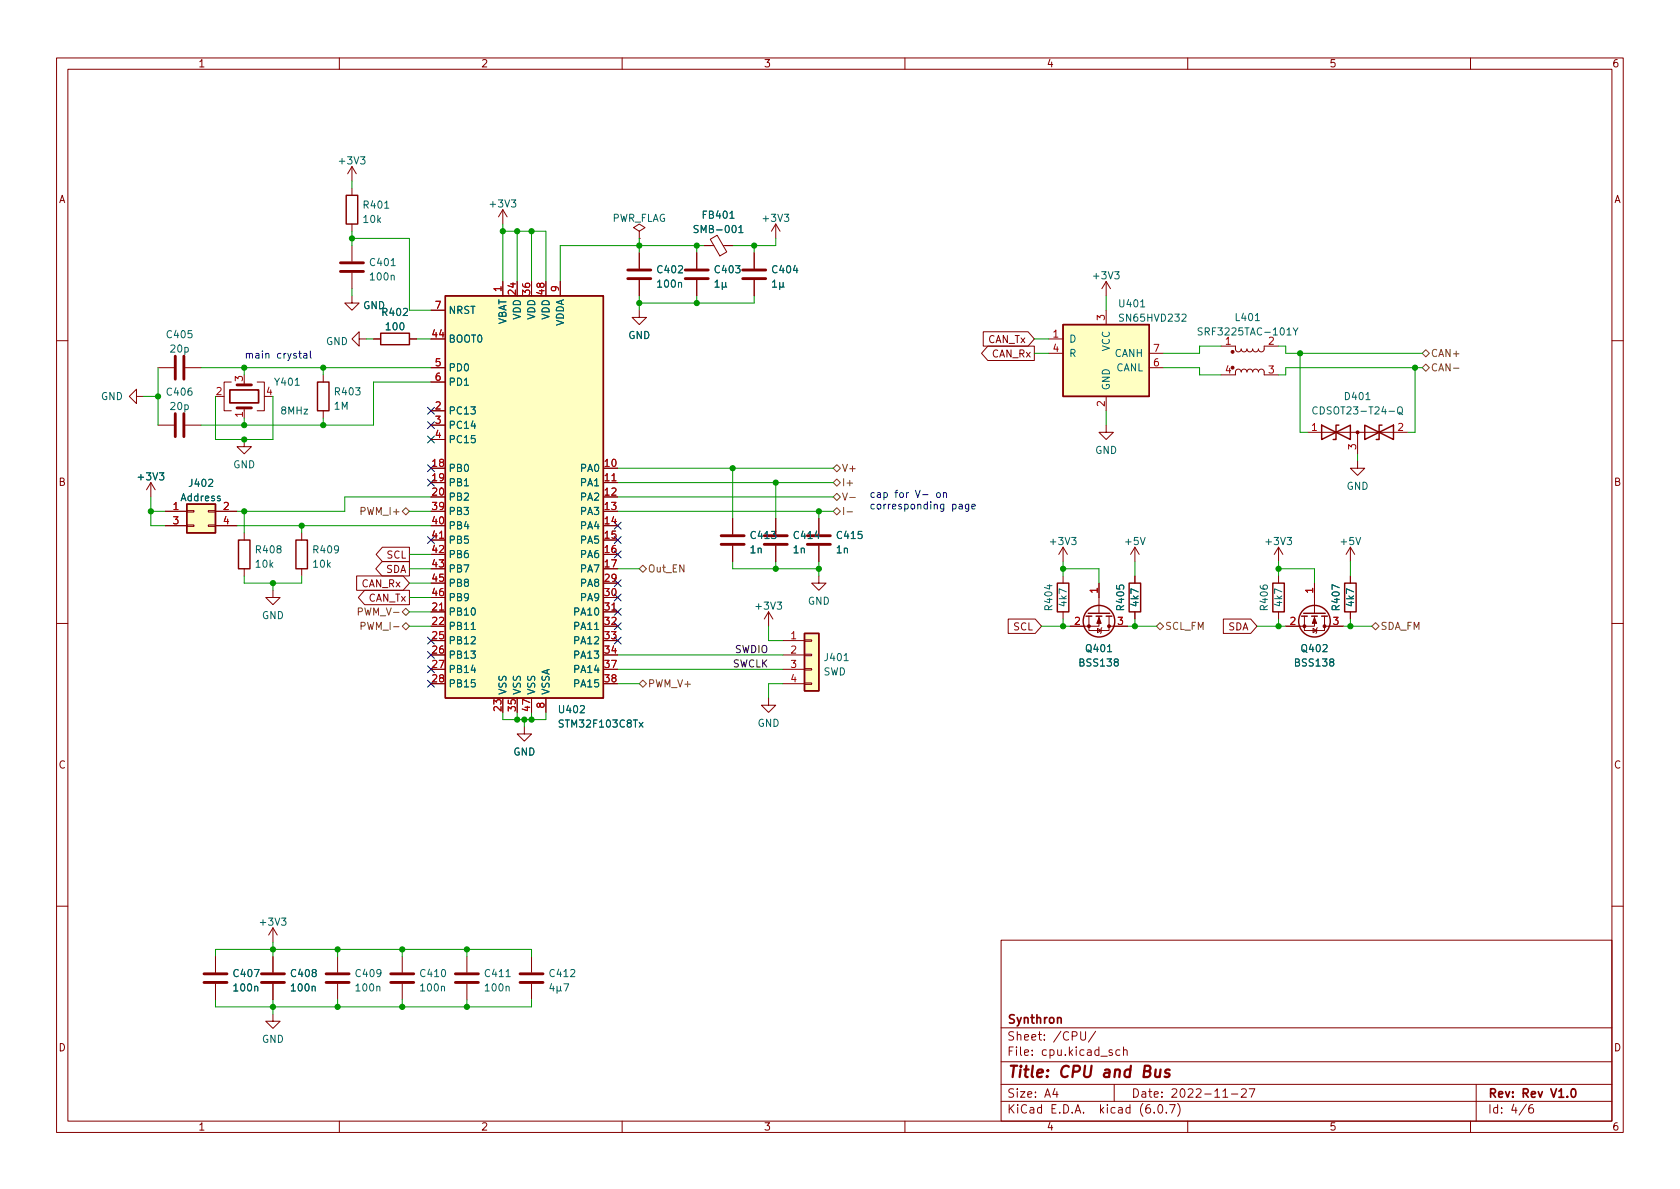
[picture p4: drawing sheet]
<svg xmlns="http://www.w3.org/2000/svg" width="297mm" height="210mm" viewBox="0 0 297 210" stroke-linecap="round" stroke-linejoin="round" font-family="sans-serif">
<g fill="none" stroke="#840000" stroke-width=".18">
<path d="M10 10.2h277v190.1h-277zM12 12.2h273v186.1h-273zM60 10.2v2M110 10.2v2M160 10.2v2M210 10.2v2M260 10.2v2M62.2 29.5l-.7 1.2M62.2 29.5v2.5M62.2 33.3v1.2M62.2 39.6v1.3M62.2 29.5l.8 1.2"/>
<path d="M88.9 37.1v2.5M88.9 37.1l-.8 1.2M88.9 37.1l.8 1.2M137.2 39.6v2.6M137.2 39.6l.7 1.3M137.2 39.6l-.8 1.3M62.2 52.3v1.3h1.3l-1.3 1.3-1.2-1.3h1.2M62.2 43.4v2.8M62.2 48.3v2.7M63.5 59.9v-1.2l-1.3 1.2 1.3 1.3v-1.3h1.3M66 59.9h1.3M72.4 59.9h1.3"/>
<path d="M76.2 54.9h2.5M88.9 49.8v2.5M99.1 49.8v2.5M113 54.9v1.2h1.3l-1.3 1.3-1.2-1.3h1.2M113 40.9l1-.6-1-.7-1 .7 1 .6v1.3M113 42.2h.1M113 44.7v2.8M113 49.5v2.8M123.2 44.7v2.8M123.2 49.5v2.8M124.5 43.4h1.7M125.6 42.3l1.2-.7 1.7 2.9-1.2 .8z"/>
<path d="M127.9 43.4h1.6M133.3 44.7v2.8M133.3 49.5v2.8M173.8 58.7h8l1.1 1.2-1.1 1.3h-8zM185.4 59.9h2.6M195.6 49.8l-.8 1.2M195.6 49.8v2.5M195.6 54.9v2.5M195.6 49.8l.7 1.2M10 60.2h2M24.1 70.1v-1.3l-1.2 1.3 1.2 1.3v-1.3h1.3M27.9 65h2.8"/>
<path d="M27.9 75.2h2.8M32.8 65h2.8M32.8 75.2h2.8M40.9 67.6h-1.3v5h1.3M43.2 77.7v1.3h1.2l-1.2 1.3-1.3-1.3h1.3M43.2 67.6v.5M43.2 72.1v.5M45.5 67.6h1.2v5h-1.2M57.1 66.3v1.3M57.1 72.6v1.3M76.2 65h2.5M76.2 72.6h2.5"/>
<path d="M76.2 75.2h2.5M76.2 77.7h2.5M76.2 67.6h2.5M174.7 61.2h8.2v2.5h-8.2l-1.2-1.2zM185.4 62.5h2.6M195.6 75.2v1.2h1.2l-1.2 1.3-1.3-1.3h1.3M195.6 70.1v2.5M203.2 65h2.5M203.2 62.5h2.5M215.9 61.2h2.5l.1 .7 .4 .3 .4-.1 .2-.4 .1 .3 .3 .2 .4-.1 .2-.4 .1 .3 .3 .2 .4-.1 .2-.4 .1 .3 .3 .2 .4-.1 .2-.4 .2 .4 .4 .1 .4-.3v-.7h2.6M215.9 66.3h2.5l.1-.7 .4-.3 .4 .1 .2 .4 .1-.3 .3-.2 .4 .1 .2 .4 .2-.4 .4-.1 .3 .2 .1 .3 .2-.4 .4-.1 .3 .2 .1 .3 .2-.4 .4-.1 .4 .3v.7h2.6M231.1 76.4h17.8"/>
<path d="M240 76.4v3.9M285 60.2h2M26.7 85.3l-.8 1.3M26.7 85.3v2.6M26.7 85.3l.7 1.3M29.2 90.4h3.8M29.2 93h3.8M33 92.8h1.3v.3h-1.3zM33 90.3h1.3v.2h-1.3zM36.8 92.8h1.3v.3h-1.3zM36.8 90.3h1.3v.2h-1.3zM38.1 90.4h3.8"/>
<path d="M38.1 93h3.8M43.2 94.2v1.3M53.3 94.2v1.3M67.6 99.3h4.8v2.5h-4.8l-1.2-1.2zM67.6 96.8h4.8v2.5h-4.8l-1.1-1.3zM76.2 95.5h2.5M106.7 85.3h2.5M129.5 91.7v2.8M129.5 96.5v2.8M137.2 91.7v2.8M137.2 96.5v2.8M144.8 91.7v2.8"/>
<path d="M144.8 96.5v2.8M188 96.8l-.8 1.2M188 96.8v2.5M188 96.8l.7 1.2M200.7 96.8l-.8 1.2M200.7 96.8v2.5M200.7 96.8l.7 1.2M226.1 96.8v2.5M226.1 96.8l-.8 1.2M226.1 96.8l.7 1.2M238.8 96.8v2.5M238.8 96.8l-.8 1.2"/>
<path d="M238.8 96.8l.7 1.2M240 81.5v1.3h1.3l-1.3 1.3-1.2-1.3h1.2M10 110.2h2M43.2 100.6v1.2M48.3 104.4v1.3h1.2l-1.2 1.2-1.3-1.2h1.3M53.3 100.6v1.2M63.1 101.8h8.2l1.1 1.3-1.1 1.3h-8.2zM64.5 104.4h7.9v2.5h-7.9l-1.1-1.2zM76.2 108.2h2.5M106.7 108.2h2.5M135.9 108.2l-.8 1.3M135.9 108.2v2.5"/>
<path d="M135.9 108.2l.8 1.3M138.4 113.3h3.8M138.4 115.8h3.8M138.4 118.4h3.8M142.2 118.2h1.3v.3h-1.3zM142.2 115.7h1.3v.2h-1.3zM142.2 113.2h1.3v.2h-1.3zM144.8 101.8v1.3h1.2l-1.2 1.3-1.3-1.3h1.3M178.3 109.5h4.7l1.1 1.2-1.1 1.3h-4.7zM188 101.8v1.3M188 108.2v1.3M192.5 109v2.5h3.6v-2.5"/>
<path d="M194.1 111.1l.6 .4-.6 .4zM194.3 109v1.7h-5.1M194.3 103.1v5.4M194.8 111l-.1 .1v.8l-.1 .1M196.1 110.7h3.3M200.7 101.8v1.3M200.7 108.2v1.3M216.3 109.5h4.8l1.1 1.2-1.1 1.3h-4.8zM226.1 101.8v1.3M226.1 108.2v1.3M230.6 109v2.5h3.6v-2.5M232.2 111.1l.6 .4-.6 .4z"/>
<path d="M232.4 109v1.7h-5.1M232.4 103.1v5.4M232.9 111l-.1 .1v.8l-.1 .1M234.2 110.7h3.3M238.8 101.8v1.3M238.8 108.2v1.3M285 110.2h2M92.7 128.5v1.3h1.3l-1.3 1.3-1.3-1.3h1.3M96.5 123.4v2.6M135.9 123.4v1.3h1.3l-1.3 1.3-1.3-1.3h1.3M138.4 120.9h3.8M142.2 120.8h1.3v.2h-1.3z"/>
<path d="M10 160.2h2M38.1 169.2v2.8M38.1 174v2.8M48.3 179.3v1.3h1.2l-1.2 1.3-1.3-1.3h1.3M48.3 164.1v2.5M48.3 169.2v2.8M48.3 174v2.8M48.3 164.1l-.8 1.2M48.3 164.1l.7 1.2M59.7 169.2v2.8M59.7 174v2.8M71.1 169.2v2.8"/>
<path d="M71.1 174v2.8M82.5 169.2v2.8M82.5 174v2.8M94 169.2v2.8M94 174v2.8M177 166.3h108v32h-108zM285 160.2h2M60 198.3v2M110 198.3v2M160 198.3v2M177 194.8h108M177 191.8h108"/>
<path d="M177 187.8h108M177 181.8h108M186.5 192.5l-.4 1h1M186.9 193v1M191.1 182.4v1.2l.3 .3h.2l.3-.3v-1.2M193.7 182.4l-1.3 1.9M196.6 185.7l-.3-.1-.2 .2v.3l.5 .1v.4h-.5M197 191.8v3M198 185.7l-.4-.1-.3 .3v.4l.1 .3h.6M198.6 185.8l.3-.2 .3 .1 .1 .9M198.6 185.1v1.5M204.1 196.7v.1"/>
<path d="M204.9 195.4l.2-.1a.81 .81 0 0 1 .6 .7 .81 .81 0 0 1-.3 .8h-.2a.81 .81 0 0 1-.6-.6 .81 .81 0 0 1 .3-.8zM206.2 196.7v.1M206.8 195.3h1l-.7 1.5M208.2 195.1a1.72 1.72 0 0 1 0 2.3M210 198.3v2M216.2 194h.9M217.7 193.5h1.2M219.5 192.7l.6-.2 .2 .2 .1 .3-1 1h1M220.9 192.5h1l-.7 1.5M260 198.3v2M261 191.8v6.5M269.9 195.3l-1.3 1.9"/>
<path d="M271 195.3a.6 .6 0 0 0-.7 .7v.5l.1 .3h.5l.2-.1 .1-.5-.2-.2-.4-.1-.3 .3"/>
</g>
<path d="M40.6 69h5.1v2.2h-5.1zM278 192.6l.1-.1a.81 .81 0 0 1 .6 .7 .81 .81 0 0 1-.3 .8h-.1a.81 .81 0 0 1-.6-.6 .81 .81 0 0 1 .3-.8z" fill="none" stroke="#840000" stroke-width=".3"/>
<path d="M204.3 189.1v1.3a.57 .57 0 0 0 .8-.1M205.2 189.1l-.2 1.4M206.8 189.2a.49 .49 0 0 0-.8 .3l.1 .2 .4 .1 .3 .3-.1 .3-.2 .1-.6-.1" fill="none" stroke="#840000" stroke-width=".4"/>
<g fill="none" stroke="#840000" stroke-width=".51">
<path d="M60.2 48h4.1M60.2 46.5h4.1M111 49.3h4.1M111 47.7h4.1M121.2 49.3h4M121.2 47.7h4M131.3 49.3h4.1M131.3 47.7h4.1M31 63v4.1M31 73.1v4.1M32.5 63v4.1M32.5 73.1v4.1"/>
<path d="M41.9 72.1h2.5M41.9 68.1h2.5M127.5 96.3h4.1M127.5 94.7h4.1M135.1 96.3h4.1M135.1 94.7h4.1M142.7 96.3h4.1M142.7 94.7h4.1M36.1 173.7h4M36.1 172.2h4M46.2 173.7h4.1M46.2 172.2h4.1"/>
<path d="M57.7 173.7h4M57.7 172.2h4M69.1 173.7h4.1M69.1 172.2h4.1M80.5 173.7h4.1M80.5 172.2h4.1M91.9 173.7h4.1M91.9 172.2h4.1"/>
</g>
<g fill="none" stroke="#840000" stroke-width=".25">
<path d="M61.2 34.5h2v5.1h-2zM67.3 58.9h5.1v2.1h-5.1zM78.7 52.3h28v71.1h-28zM188 57.4h15.2v12.7h-15.2zM56.1 67.6h2.1v5h-2.1zM233.7 75.2l5.1 2.5v-2.5l-5.1 2.5zM236.7 75.2h-.5v2.5h-.5M241.3 75.2l5.1 2.5v-2.5l-5.1 2.5zM244.3 75.2h-.5v2.5h-.5M33 89.1h5.1v5.1h-5.1zM42.2 95.5h2v5.1h-2zM52.3 95.5h2.1v5.1h-2.1z"/>
<path d="M142.2 112h2.6v10.2h-2.6zM186.9 103.1h2.1v5.1h-2.1zM192 109h1M192.4 108.5h3.8M193.8 109h1M195.6 109h1M199.6 103.1h2.1v5.1h-2.1zM225 103.1h2.1v5.1h-2.1zM230.1 109h1M230.5 108.5h3.8M231.9 109h1M233.7 109h1"/>
<path d="M237.7 103.1h2.1v5.1h-2.1z"/>
<circle cx="194.3" cy="109.8" r="2.79"/>
<circle cx="232.4" cy="109.8" r="2.79"/>
</g>
<g fill="#840000" stroke="#840000" stroke-width=".18">
<path d="M232.4 109.2l.4 1h-.8z"/>
<path d="M194.3 109.2l.4 1h-.8z"/>
<circle cx="230.6" cy="110.7" r=".25"/>
<circle cx="234.2" cy="110.7" r=".25"/>
<circle cx="192.5" cy="110.7" r=".25"/>
<circle cx="196.1" cy="110.7" r=".25"/>
<circle cx="217.9" cy="62.2" r=".25"/>
<circle cx="240" cy="76.4" r=".25"/>
</g>
<g fill="#ffffc2" stroke="#ffffc2" stroke-width=".18">
<path d="M78.7 52.3h28v71.1h-28z"/>
<path d="M142.2 112h2.6v10.2h-2.6z"/>
<path d="M33 89.1h5.1v5.1h-5.1z"/>
<path d="M188 57.4h15.2v12.7h-15.2z"/>
</g>
<g fill="none" stroke="#006464" stroke-width=".18">
<path d="M123.4 39.9h-.4l-.2 .1v.4l.5 .2 .1 .3-.2 .2h-.5M126.4 49.9l.4-.4v1.3M126.4 50.8h.8M127.7 49.9v1.3M128.3 50.6l.2 .2M128.3 49.9l-.1 .8-.3 .1-.2-.2M130.6 40.2l.4-.3v1.2M130.6 41.1h.8M136.6 49.9l.4-.4v1.3M136.6 50.8h.7M137.9 49.9v1.3M138.5 50.6l.1 .2"/>
<path d="M138.5 49.9l-.1 .8-.4 .1-.1-.2M212.6 58h-.5l-.2 .1v.4l.5 .2 .2 .3-.3 .2h-.5M228.6 58l.5 .6 .4-.6M229.1 58.6v.6M232.9 72.1a.6 .6 0 0 0-.8 .4 .6 .6 0 0 0 .6 .7l.2-.1M247.2 72.1l.2-.2a.43 .43 0 0 1 .6 .5v.4a.42 .42 0 0 1-.5 .4 .42 .42 0 0 1-.4-.4zM247.3 72.9l.7 .4M83.3 111.3h.7M97.5 173.9l-.3 .9h.8M97.8 174.4v.8M98.5 174.4v1.3M99.1 175.1l.2 .1"/>
<path d="M99.1 174.4l-.1 .8h-.3l-.2-.1M99.7 174h.8l-.5 1.2"/>
</g>
<g fill="none" stroke="#725600" stroke-width=".18">
<path d="M251.5 65l.6-.6 .6 .6-.6 .7zM251.5 62.5l.6-.7 .6 .7-.6 .6zM257 65.1h1M71.1 90.4l.7-.6 .6 .6-.6 .7zM113.7 99.9l.6 .7-.6 .6-.7-.6zM147.3 90.4l.7-.6 .6 .6-.6 .7zM147.3 85.3l.7-.6 .6 .6-.6 .7zM147.3 82.8l.7-.6 .6 .6-.6 .6zM148 87.2l.6 .7-.6 .6-.7-.6zM149 87.2l.4 1.3 .4-1.3M149.2 89.7v1.3M149.8 90.5h.9"/>
<path d="M150.2 88h1M63.4 108.2l.6-.1 .1-.2-.1-.3-.6-.1v1.3M63.8 110.7l.6-.1 .2-.1-.1-.3-.7-.2v1.3M71.1 110.7l.7-.6 .6 .6-.6 .7zM71.1 108.2l.7-.6 .6 .6-.6 .6zM205.1 110.1l.6 .6-.6 .7-.6-.7zM242.6 110.7l.6-.6 .6 .6-.6 .7zM113 120.9l.7-.6 .6 .6-.6 .6z"/>
</g>
<g fill="none" stroke="#0000c2" stroke-width=".18">
<path d="M52.8 62.5h.5M53 62.1v1.1l.3 .1M53.7 62.6h.5l.1 .7M54.3 62.8l-.5 .1-.1 .1 .1 .3h.5M54.9 62.1v1.1l.1 .1M165.7 87.2l.3-.1 .3 .3v.3l-.3 .3-.3-.1-.1-.2zM166.8 87.2l.2-.1 .3 .1 .1 .8M166.8 87.1v.9M169.6 89.2h.5v.8M170.1 89.5h-.4l-.2 .2 .2 .3 .4-.1M171.3 89.2v1l-.3 .2h-.3M171.3 89.2h-.4l-.2 .2 .1 .5h.5"/>
<path d="M171.8 89.6l.6-.1v-.3h-.4l-.2 .1 .1 .6h.5"/>
</g>
<g fill="none" stroke="#009600" stroke-width=".18">
<path d="M62.2 32v1.3M88.9 39.6v10.2M62.2 40.9v2.5M62.2 51v1.3M62.2 42.2h10.2v12.7h3.8M64.8 59.9h1.2M73.7 59.9h2.5M88.9 40.9h7.6v8.9M91.4 40.9v8.9M94 40.9v8.9M113 42.2v2.5M113 52.3v2.6"/>
<path d="M123.2 43.4v1.3M123.2 52.3v1.3M124.5 43.4h-25.4v6.4M133.3 43.4v1.3M133.3 52.3v1.3h-20.3M137.2 42.2v1.2h-7.7M182.9 59.9h2.5M195.6 52.3v2.6M25.4 70.1h2.5M27.9 65v10.2M35.6 65h40.6M38.1 70.1v7.6h10.2v-7.6"/>
<path d="M43.2 65v1.3M43.2 73.9v1.3M57.1 65v1.3M57.1 73.9v1.3M76.2 67.6h-10.2v7.6h-30.4M182.9 62.5h2.5M195.6 72.6v2.6M205.7 65h6.4v1.3h3.8M215.9 61.2h-3.8v1.3h-6.4M226.1 61.2h1.2v1.3h24.2M229.9 62.5v13.9h1.2M250.2 65v11.4h-1.3"/>
<path d="M251.5 65h-24.2v1.3h-1.2M26.7 90.4h2.5M26.7 87.9v5.1h2.5M41.9 93h34.3M43.2 90.4v3.8M53.3 93v1.2M72.4 90.4h3.8M72.4 98h3.8M76.2 87.9h-15.2v2.5h-19.1M109.2 90.4h38.1M109.2 85.3h38.1M109.2 87.9h38.1"/>
<path d="M109.2 82.8h38.1M129.5 99.3v1.3h15.3M129.5 82.8v8.9M137.2 85.3v6.4M137.2 99.3v1.3M144.8 90.4v1.3M144.8 99.3v2.5M188 99.3v2.5M200.7 99.3v2.5M226.1 99.3v2.5M238.8 99.3v2.5M240 80.3v1.2"/>
<path d="M43.2 101.8v1.3h10.1v-1.3M48.3 103.1v1.3M72.4 110.7h3.8M72.4 100.6h3.8M72.4 105.7h3.8M72.4 108.2h3.8M72.4 103.1h3.8M109.2 100.6h3.8M109.2 115.8h29.2M109.2 118.4h29.2M135.9 110.7v2.6h2.5M184.1 110.7h5.1"/>
<path d="M188 109.5v1.2M188 100.6h6.3v2.5M199.4 110.7h5.1M200.7 109.5v1.2M222.2 110.7h5.1M226.1 100.6h6.3v2.5M226.1 109.5v1.2M237.5 110.7h5.1M238.8 109.5v1.2M88.9 126v1.2h7.6v-1.2M91.4 126v1.2M92.7 127.2v1.3"/>
<path d="M94 126v1.2M109.2 120.9h3.8M138.4 120.9h-2.5v2.5M38.1 169.2v-1.3h55.9v1.3M38.1 176.8v1.2h55.9v-1.2M48.3 166.6v2.6M48.3 176.8v2.5M59.7 167.9v1.3M59.7 176.8v1.2M71.1 167.9v1.3M71.1 176.8v1.2M82.5 167.9v1.3"/>
<path d="M82.5 176.8v1.2"/>
</g>
<g fill="none" stroke="#000084" stroke-width=".18">
<path d="M75.6 74.6l1.2 1.2M75.6 72l1.2 1.2M75.6 77.1l1.2 1.2M76.8 74.6l-1.2 1.2M76.8 72l-1.2 1.2M76.8 77.1l-1.2 1.2M75.6 84.7l1.2 1.2M75.6 82.2l1.2 1.2M75.6 94.9l1.2 1.2M76.8 84.7l-1.2 1.2M76.8 82.2l-1.2 1.2M76.8 94.9l-1.2 1.2"/>
<path d="M108.6 94.9l1.2 1.2M108.6 92.3l1.2 1.3M108.6 97.4l1.2 1.2M109.8 94.9l-1.2 1.2M109.8 92.3l-1.2 1.3M109.8 97.4l-1.2 1.2M75.6 112.7l1.2 1.2M75.6 117.7l1.2 1.3M75.6 115.2l1.2 1.2M76.8 112.7l-1.2 1.2M76.8 117.7l-1.2 1.3M76.8 115.2l-1.2 1.2"/>
<path d="M108.6 105l1.2 1.3M108.6 102.5l1.2 1.2M108.6 110.1l1.2 1.2M108.6 107.6l1.2 1.2M108.6 112.7l1.2 1.2M109.8 105l-1.2 1.3M109.8 102.5l-1.2 1.2M109.8 110.1l-1.2 1.2M109.8 107.6l-1.2 1.2M109.8 112.7l-1.2 1.2M75.6 120.3l1.2 1.2M76.8 120.3l-1.2 1.2"/>
</g>
<g fill="#009600" stroke="#009600" stroke-width=".18">
<circle cx="53.3" cy="93" r=".46"/>
<circle cx="91.4" cy="127.2" r=".46"/>
<circle cx="48.3" cy="103.1" r=".46"/>
<circle cx="57.1" cy="65" r=".46"/>
<circle cx="43.2" cy="90.4" r=".46"/>
<circle cx="43.2" cy="65" r=".46"/>
<circle cx="57.1" cy="75.2" r=".46"/>
<circle cx="91.4" cy="40.9" r=".46"/>
<circle cx="88.9" cy="40.9" r=".46"/>
<circle cx="94" cy="40.9" r=".46"/>
<circle cx="62.2" cy="42.2" r=".46"/>
<circle cx="59.7" cy="178" r=".46"/>
<circle cx="71.1" cy="167.9" r=".46"/>
<circle cx="59.7" cy="167.9" r=".46"/>
<circle cx="48.3" cy="167.9" r=".46"/>
<circle cx="71.1" cy="178" r=".46"/>
<circle cx="82.5" cy="167.9" r=".46"/>
<circle cx="48.3" cy="178" r=".46"/>
<circle cx="92.7" cy="127.2" r=".46"/>
<circle cx="94" cy="127.2" r=".46"/>
<circle cx="82.5" cy="178" r=".46"/>
<circle cx="26.7" cy="90.4" r=".46"/>
<circle cx="43.2" cy="77.7" r=".46"/>
<circle cx="43.2" cy="75.2" r=".46"/>
<circle cx="27.9" cy="70.1" r=".46"/>
<circle cx="113" cy="43.4" r=".46"/>
<circle cx="123.2" cy="43.4" r=".46"/>
<circle cx="133.3" cy="43.4" r=".46"/>
<circle cx="123.2" cy="53.6" r=".46"/>
<circle cx="113" cy="53.6" r=".46"/>
<circle cx="188" cy="110.7" r=".46"/>
<circle cx="144.8" cy="100.6" r=".46"/>
<circle cx="137.2" cy="100.6" r=".46"/>
<circle cx="188" cy="100.6" r=".46"/>
<circle cx="200.7" cy="110.7" r=".46"/>
<circle cx="238.8" cy="110.7" r=".46"/>
<circle cx="226.1" cy="100.6" r=".46"/>
<circle cx="229.9" cy="62.5" r=".46"/>
<circle cx="226.1" cy="110.7" r=".46"/>
<circle cx="250.2" cy="65" r=".46"/>
<circle cx="144.8" cy="90.4" r=".46"/>
<circle cx="129.5" cy="82.8" r=".46"/>
<circle cx="137.2" cy="85.3" r=".46"/>
</g>
<text font-size="2.8" fill="#840000" x="178" y="190.6">Title: CPU and Bus</text>
<g font-size="2.1" fill="#840000">
<text x="178" y="184">Sheet: /CPU/</text>
<text x="178" y="181">Synthron</text>
<text x="178" y="186.7">File: cpu.kicad_sch</text>
<text x="178" y="196.9">KiCad E.D.A. kicad (6.0.7)</text>
<text x="178" y="194.1">Size: A4</text>
<text x="200" y="194.1">Date: 2022-11-27</text>
<text x="263" y="194.1">Rev: Rev V1.0</text>
<text x="263" y="196.9">Id: 4/6</text>
</g>
<g font-size="1.8" fill="#840000">
<text x="35" y="11.9">1</text>
<text x="85" y="11.9">2</text>
<text x="135" y="11.9">3</text>
<text x="185" y="11.9">4</text>
<text x="235" y="11.9">5</text>
<text x="285" y="11.9">6</text>
<text x="10.3" y="35.9">A</text>
<text x="285.3" y="35.9">A</text>
<text x="174.6" y="60.7">CAN_Tx</text>
<text x="175.3" y="63.2">CAN_Rx</text>
<text x="10.3" y="85.9">B</text>
<text x="285.3" y="85.9">B</text>
<text x="68.2" y="101.3">SDA</text>
<text x="68.4" y="98.8">SCL</text>
<text x="63.9" y="103.8">CAN_Rx</text>
<text x="65" y="106.4">CAN_Tx</text>
<text x="179.2" y="111.5">SCL</text>
<text x="217.1" y="111.5">SDA</text>
<text x="10.3" y="135.9">C</text>
<text x="285.3" y="135.9">C</text>
<text x="10.3" y="185.9">D</text>
<text x="285.3" y="185.9">D</text>
<text x="35" y="199.9">1</text>
<text x="85" y="199.9">2</text>
<text x="135" y="199.9">3</text>
<text x="185" y="199.9">4</text>
<text x="235" y="199.9">5</text>
<text x="285" y="199.9">6</text>
</g>
<g font-size="1.8" fill="#006464">
<text x="60.1" y="29.1">+3V3</text>
<text x="64.3" y="39.4">10k</text>
<text x="64.4" y="36.9">R401</text>
<text x="86.8" y="36.7">+3V3</text>
<text x="108.1" y="39.2">PWR_FLAG</text>
<text x="123.3" y="41.2">SMB-001</text>
<text x="124.4" y="38.7">FB401</text>
<text x="135.1" y="39.2">+3V3</text>
<text x="65.6" y="47">C401</text>
<text x="65.6" y="49.6">100n</text>
<text x="116.4" y="48.3">C402</text>
<text x="116.4" y="50.8">100n</text>
<text x="126.5" y="48.3">C403</text>
<text x="136.7" y="48.3">C404</text>
<text x="193.5" y="49.4">+3V3</text>
<text x="29.6" y="59.8">C405</text>
<text x="64.2" y="54.7">GND</text>
<text x="67.7" y="55.9">R402</text>
<text x="68.4" y="58.4">100</text>
<text x="79.2" y="55.5">NRST</text>
<text x="89.5" y="57.6" transform="rotate(-90 89.5 57.6)">VBAT</text>
<text x="92.1" y="56.6" transform="rotate(-90 92.1 56.6)">VDD</text>
<text x="94.6" y="56.6" transform="rotate(-90 94.6 56.6)">VDD</text>
<text x="97.2" y="56.6" transform="rotate(-90 97.2 56.6)">VDD</text>
<text x="99.7" y="57.8" transform="rotate(-90 99.7 57.8)">VDDA</text>
<text x="111.1" y="59.9">GND</text>
<text x="198" y="54.3">U401</text>
<text x="198.3" y="56.9">SN65HVD232</text>
<text x="212.7" y="59.3">SRF3225TAC-101Y</text>
<text x="218.6" y="56.8">L401</text>
<text x="30.2" y="62.3">20p</text>
<text x="57.6" y="61">GND</text>
<text x="79.2" y="60.6">BOOT0</text>
<text x="79.2" y="65.7">PD0</text>
<text x="189" y="60.6">D</text>
<text x="189" y="63.1">R</text>
<text x="196.2" y="62.1" transform="rotate(-90 196.2 62.1)">VCC</text>
<text x="197.1" y="63.1">CANH</text>
<text x="197.3" y="65.7">CANL</text>
<text x="17.8" y="70.7">GND</text>
<text x="29.6" y="70">C406</text>
<text x="48.7" y="68.2">Y401</text>
<text x="59.3" y="69.9">R403</text>
<text x="79.2" y="68.2">PD1</text>
<text x="196.2" y="69.1" transform="rotate(-90 196.2 69.1)">GND</text>
<text x="237.9" y="70.7">D401</text>
<text x="30.2" y="72.5">20p</text>
<text x="49.8" y="73.3">8MHz</text>
<text x="59.1" y="72.4">1M</text>
<text x="79.2" y="73.3">PC13</text>
<text x="79.2" y="75.8">PC14</text>
<text x="233.2" y="73.3">CDSOT23-T24-Q</text>
<text x="41.2" y="82.8">GND</text>
<text x="79.2" y="83.4">PB0</text>
<text x="79.2" y="78.4">PC15</text>
<text x="102.7" y="83.4">PA0</text>
<text x="193.6" y="80.3">GND</text>
<text x="24.6" y="84.9">+3V3</text>
<text x="32" y="88.6">Address</text>
<text x="33.6" y="86.1">J402</text>
<text x="79.2" y="86">PB1</text>
<text x="79.2" y="88.5">PB2</text>
<text x="102.7" y="86">PA1</text>
<text x="102.7" y="88.5">PA2</text>
<text x="238.1" y="86.6">GND</text>
<text x="79.2" y="91.1">PB3</text>
<text x="79.2" y="93.6">PB4</text>
<text x="102.7" y="91.1">PA3</text>
<text x="102.7" y="93.6">PA4</text>
<text x="132.9" y="95.3">C413</text>
<text x="140.5" y="95.3">C414</text>
<text x="148.1" y="95.3">C415</text>
<text x="45.3" y="100.4">10k</text>
<text x="45.4" y="97.8">R408</text>
<text x="55.4" y="100.4">10k</text>
<text x="55.5" y="97.8">R409</text>
<text x="79.2" y="96.1">PB5</text>
<text x="79.2" y="98.7">PB6</text>
<text x="79.2" y="101.2">PB7</text>
<text x="102.7" y="96.1">PA5</text>
<text x="102.7" y="98.7">PA6</text>
<text x="102.7" y="101.2">PA7</text>
<text x="132.7" y="97.8">1n</text>
<text x="140.3" y="97.8">1n</text>
<text x="147.9" y="97.8">1n</text>
<text x="185.9" y="96.4">+3V3</text>
<text x="199.1" y="96.4">+5V</text>
<text x="224" y="96.4">+3V3</text>
<text x="237.2" y="96.4">+5V</text>
<text x="79.2" y="103.8">PB8</text>
<text x="79.2" y="106.3">PB9</text>
<text x="102.7" y="103.8">PA8</text>
<text x="102.7" y="106.3">PA9</text>
<text x="133.8" y="107.8">+3V3</text>
<text x="142.8" y="106.9">GND</text>
<text x="186.1" y="107.8" transform="rotate(-90 186.1 107.8)">R404</text>
<text x="188.6" y="107.1" transform="rotate(-90 188.6 107.1)">4k7</text>
<text x="198.8" y="107.8" transform="rotate(-90 198.8 107.8)">R405</text>
<text x="201.3" y="107.1" transform="rotate(-90 201.3 107.1)">4k7</text>
<text x="224.2" y="107.8" transform="rotate(-90 224.2 107.8)">R406</text>
<text x="226.7" y="107.1" transform="rotate(-90 226.7 107.1)">4k7</text>
<text x="236.9" y="107.8" transform="rotate(-90 236.9 107.8)">R407</text>
<text x="239.4" y="107.1" transform="rotate(-90 239.4 107.1)">4k7</text>
<text x="46.3" y="109.5">GND</text>
<text x="79.2" y="108.8">PB10</text>
<text x="79.2" y="111.4">PB11</text>
<text x="79.2" y="113.9">PB12</text>
<text x="101.7" y="108.8">PA10</text>
<text x="101.7" y="111.4">PA11</text>
<text x="101.7" y="113.9">PA12</text>
<text x="79.2" y="116.5">PB13</text>
<text x="79.2" y="119">PB14</text>
<text x="101.7" y="116.5">PA13</text>
<text x="101.7" y="119">PA14</text>
<text x="145.5" y="119.4">SWD</text>
<text x="146" y="116.9">J401</text>
<text x="191" y="117.8">BSS138</text>
<text x="192.1" y="115.3">Q401</text>
<text x="229.1" y="117.8">BSS138</text>
<text x="230.2" y="115.3">Q402</text>
<text x="79.2" y="121.5">PB15</text>
<text x="89.5" y="122.9" transform="rotate(-90 89.5 122.9)">VSS</text>
<text x="92.1" y="122.9" transform="rotate(-90 92.1 122.9)">VSS</text>
<text x="94.6" y="122.9" transform="rotate(-90 94.6 122.9)">VSS</text>
<text x="97.2" y="122.9" transform="rotate(-90 97.2 122.9)">VSSA</text>
<text x="101.7" y="121.5">PA15</text>
<text x="99" y="126.1">U402</text>
<text x="99.2" y="128.6">STM32F103C8Tx</text>
<text x="133.9" y="128.5">GND</text>
<text x="90.7" y="133.6">GND</text>
<text x="46.2" y="163.7">+3V3</text>
<text x="41.4" y="172.8">C407</text>
<text x="51.6" y="172.8">C408</text>
<text x="63" y="172.8">C409</text>
<text x="74.5" y="172.8">C410</text>
<text x="85.9" y="172.8">C411</text>
<text x="97.3" y="172.8">C412</text>
<text x="41.5" y="175.3">100n</text>
<text x="51.6" y="175.3">100n</text>
<text x="63.1" y="175.3">100n</text>
<text x="74.5" y="175.3">100n</text>
<text x="85.9" y="175.3">100n</text>
<text x="46.3" y="184.4">GND</text>
</g>
<g font-size="1.8" fill="#a90000">
<text x="88.6" y="51.5" transform="rotate(-90 88.6 51.5)">1</text>
<text x="91.2" y="52" transform="rotate(-90 91.2 52)">24</text>
<text x="93.7" y="52" transform="rotate(-90 93.7 52)">36</text>
<text x="96.3" y="52" transform="rotate(-90 96.3 52)">48</text>
<text x="98.8" y="51.5" transform="rotate(-90 98.8 51.5)">9</text>
<text x="76.5" y="59.7">44</text>
<text x="77" y="54.6">7</text>
<text x="186.2" y="59.7">1</text>
<text x="195.3" y="56.6" transform="rotate(-90 195.3 56.6)">3</text>
<text x="77" y="64.8">5</text>
<text x="186.2" y="62.2">4</text>
<text x="204" y="64.8">6</text>
<text x="204" y="62.2">7</text>
<text x="216.7" y="61">1</text>
<text x="224.3" y="61">2</text>
<text x="38.2" y="69.8">2</text>
<text x="42.9" y="67.4" transform="rotate(-90 42.9 67.4)">3</text>
<text x="47.1" y="69.8">4</text>
<text x="77" y="67.3">6</text>
<text x="195.3" y="71.9" transform="rotate(-90 195.3 71.9)">2</text>
<text x="216.7" y="66">4</text>
<text x="224.3" y="66">3</text>
<text x="42.9" y="73.8" transform="rotate(-90 42.9 73.8)">1</text>
<text x="77" y="72.4">2</text>
<text x="77" y="74.9">3</text>
<text x="77" y="77.5">4</text>
<text x="231.9" y="76.2">1</text>
<text x="247.2" y="76.2">2</text>
<text x="76.5" y="82.5">18</text>
<text x="107" y="82.5">10</text>
<text x="239.8" y="79.5" transform="rotate(-90 239.8 79.5)">3</text>
<text x="76.5" y="85.1">19</text>
<text x="76.5" y="87.6">20</text>
<text x="107" y="85.1">11</text>
<text x="107" y="87.6">12</text>
<text x="30.6" y="90.2">1</text>
<text x="30.6" y="92.7">3</text>
<text x="39.5" y="90.2">2</text>
<text x="39.5" y="92.7">4</text>
<text x="76.5" y="90.2">39</text>
<text x="76.5" y="92.7">40</text>
<text x="76.5" y="95.2">41</text>
<text x="107" y="90.2">13</text>
<text x="107" y="92.7">14</text>
<text x="107" y="95.2">15</text>
<text x="76.5" y="97.8">42</text>
<text x="76.5" y="100.3">43</text>
<text x="107" y="97.8">16</text>
<text x="107" y="100.3">17</text>
<text x="76.5" y="107.9">21</text>
<text x="76.5" y="102.9">45</text>
<text x="76.5" y="105.4">46</text>
<text x="107" y="102.9">29</text>
<text x="107" y="105.4">30</text>
<text x="107" y="107.9">31</text>
<text x="194.1" y="104.9" transform="rotate(-90 194.1 104.9)">1</text>
<text x="232.2" y="104.9" transform="rotate(-90 232.2 104.9)">1</text>
<text x="76.5" y="110.5">22</text>
<text x="76.5" y="113">25</text>
<text x="107" y="110.5">32</text>
<text x="107" y="113">33</text>
<text x="139.8" y="113">1</text>
<text x="190" y="110.5">2</text>
<text x="197.6" y="110.5">3</text>
<text x="228.1" y="110.5">2</text>
<text x="235.7" y="110.5">3</text>
<text x="76.5" y="115.6">26</text>
<text x="76.5" y="118.1">27</text>
<text x="107" y="115.6">34</text>
<text x="107" y="118.1">37</text>
<text x="139.8" y="115.6">2</text>
<text x="139.8" y="118.1">3</text>
<text x="76.5" y="120.6">28</text>
<text x="88.6" y="125.7" transform="rotate(-90 88.6 125.7)">23</text>
<text x="91.2" y="125.7" transform="rotate(-90 91.2 125.7)">35</text>
<text x="93.7" y="125.7" transform="rotate(-90 93.7 125.7)">47</text>
<text x="96.3" y="125.2" transform="rotate(-90 96.3 125.2)">8</text>
<text x="107" y="120.6">38</text>
<text x="139.8" y="120.6">4</text>
</g>
<g font-size="1.8" fill="#0000c2">
<text x="43.2" y="63.4">main crystal</text>
<text x="153.7" y="88">cap for V- on</text>
<text x="153.7" y="90.1">corresponding page</text>
</g>
<g font-size="1.8" fill="#725600">
<text x="252.9" y="65.7">CAN-</text>
<text x="252.9" y="63.1">CAN+</text>
<text x="148.8" y="83.4">V+</text>
<text x="148.8" y="86">I+</text>
<text x="64.1" y="91.1">PWM_I+</text>
<text x="114.5" y="101.2">Out_EN</text>
<text x="63.9" y="108.8">PWM_V-</text>
<text x="64.5" y="111.4">PWM_I-</text>
<text x="205.9" y="111.4">SCL_FM</text>
<text x="244" y="111.4">SDA_FM</text>
<text x="114.5" y="121.5">PWM_V+</text>
</g>
<g font-size="1.8" fill="#0f0f0f">
<text x="129.4" y="118">SWCLK</text>
<text x="129.9" y="115.5">SWDIO</text>
</g>
</svg>
